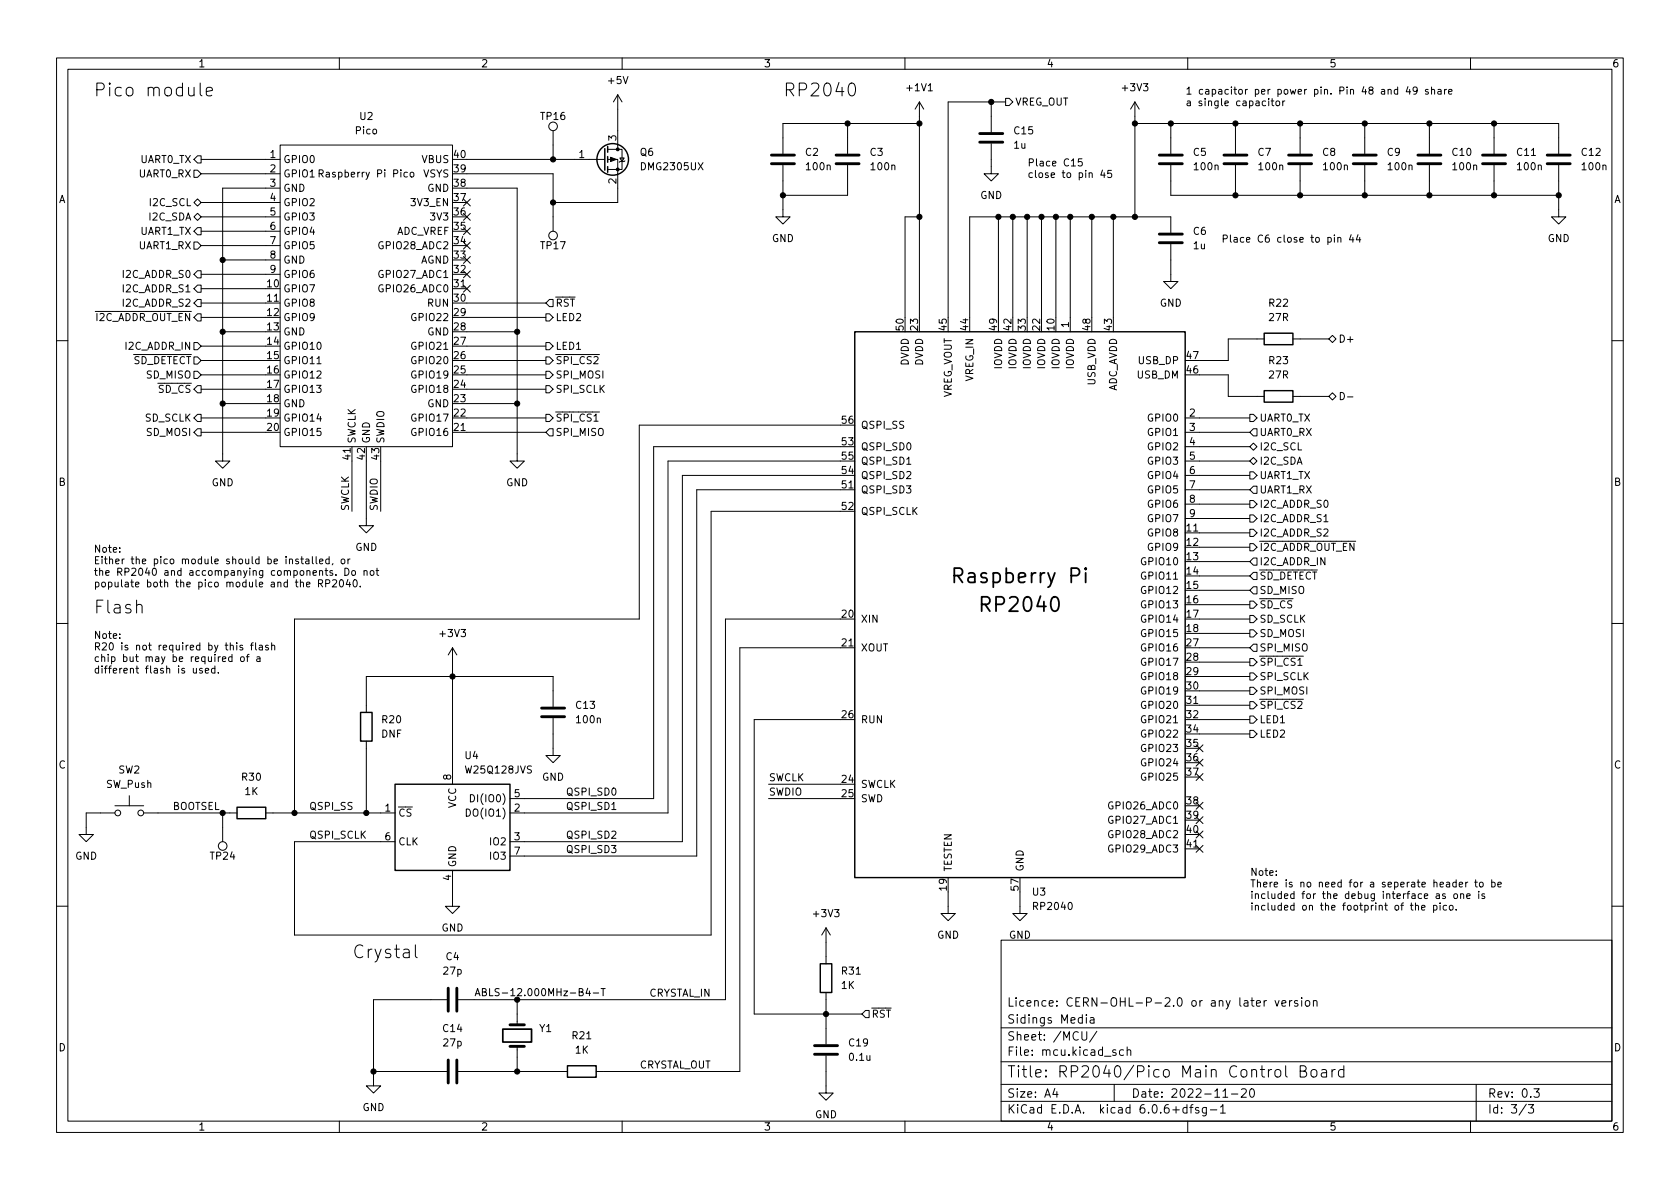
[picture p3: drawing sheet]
<svg xmlns="http://www.w3.org/2000/svg" width="297mm" height="210mm" viewBox="0 0 297 210" stroke-linecap="round" stroke-linejoin="round" font-family="sans-serif">
<g fill="none" stroke="#000" stroke-width=".18">
<path d="M10 10.2h277v190.1h-277zM12 12.2h273v186.1h-273zM35.4 14.7v1.9l.3 .4M36.5 16.2l1.1-.2-.2-.4-.6-.2-.3 .4 .1 1 .2 .2 .6-.2M60 10.2v2M109.2 16.8v9.6M109.2 16.8l-.7 1.2M109.2 16.8l.8 1.2M110 10.2v2M150.2 14.9a.54 .54 0 0 1 .5-.2 .54 .54 0 0 1 .5 .4 1.33 1.33 0 0 1-.5 1.9 .58 .58 0 0 1-.6-.5 1.94 1.94 0 0 1 .1-1.6zM160 10.2v2M162.6 18l-.8 1.3"/>
<path d="M162.6 18v38.1M162.6 18l.7 1.3M175.3 18v5.4M177.8 17.4h.6l.7 .6-.7 .7h-.6zM177.8 18h-10.2v38.1M200.7 18l-.8 1.3M200.7 18v20.3M200.7 18l.7 1.3M210 10.2v2M224.3 17.9v.8M224.7 17.9h.5M224.9 17.4v1.1l.3 .2"/>
<path d="M225.7 17.9h.3l.3 .2v.4l-.3 .2-.3-.1-.1-.1zM226.8 17.9v.8M227.2 17.9l-.4 .2M247.1 15.9l-.3-.1-.3 .2 .1 .6h.5M247.1 15.4v1.3M248.9 15.3l-.3 .9h.8M249.2 15.8v.9M250.6 15.9l-.3 .3h-.2l-.3-.3 .2-.5h.3l.2 .1a.84 .84 0 0 1-.3 1.2h-.2M252.5 15.9l-.3-.1-.2 .2 .1 .2 .4 .1v.3h-.5M253.1 15.9l.2-.1 .3 .1 .1 .8M253.1 15.4v1.3M254.3 15.9h.4l.1 .8"/>
<path d="M254.8 16.1l-.4 .1-.2 .2 .2 .3 .4-.1M255.4 15.8v.9M255.8 15.8l-.4 .2M256.1 16.2l.6-.1v-.2l-.4-.1-.2 .2 .1 .6h.5M260 10.2v2M34.3 38.3l.6-.6 .7 .6-.7 .7zM34.3 35.8l.6-.6 .7 .6-.7 .6zM34.3 28.2l.6-.6h.7v1.2h-.7zM34.3 30.1h.6l.7 .6-.7 .7h-.6zM35.6 28.2h13.9M35.6 30.7h13.9M35.6 35.8h13.9"/>
<path d="M35.6 38.3h13.9M49.5 25.6h30.5v53.4h-30.5zM49.5 33.3h-10.1v48.2h1.2l-1.2 1.3-1.3-1.3h1.3M56.4 30.7l.6-.1 .1-.1v-.3l-.7-.2v1.3M56.7 30.7l.4 .6M72 30.5h-.3l-.3 .2 .1 .5h.5M72.6 30.6l.2-.1 .3 .1 .1 .5-.1 .1-.3 .1-.2-.1zM81.9 35.2l1.3 1.2M81.9 37.7l1.3 1.3M82.5 33.3h8.9v48.2h1.3l-1.3 1.3-1.2-1.3h1.2M82.5 28.2h24.4M82.5 30.7h15.3v10.2"/>
<path d="M83.2 35.2l-1.3 1.2M83.2 37.7l-1.3 1.3M97.8 23.1v5.1M107.4 28.2h1.8v7.6h-11.4M107.4 26.4h2.6v3.6h-2.6M109.6 27.9h.8l-.4 .7zM110.5 28.4l-.1 .2h-.8l-.1 .1M138.4 29.2v9.1h1.3l-1.3 1.3-1.2-1.3h1.2M149.9 21.8v5.4M149.9 29.2v5.3h-11.5M162.6 38.3h-2.6v17.8M162.6 21.8h-24.2v5.4"/>
<path d="M175.3 25.4v5.3h1.2l-1.2 1.3-1.3-1.3h1.3M176.5 38.3v17.8M179.1 38.3v17.8M181.6 38.3v17.8M184.1 38.3v17.8M186.7 38.3v17.8M189.2 38.3v20.4M191.3 28.1h-.6l-.1 .6 .2-.1h.4l.2 .2-.1 .4-.2 .2-.5-.2M193 38.3v17.8M194.9 30.1l-.3 .9h.8M195.2 30.6v.8M196.5 30.1h-.6l-.1 .6 .2-.1 .4 .1 .2 .2-.1 .4-.2 .1-.5-.1"/>
<path d="M196.8 38.3v17.8M200.7 21.8h74.9v5.4M207 21.8v5.4M207 29.2v5.3h68.6M218.4 21.8v5.4M218.4 29.2v5.3M229.9 21.8v5.4M229.9 29.2v5.3M241.3 21.8v5.4M241.3 29.2v5.3M252.7 21.8v5.4M252.7 29.2v5.3"/>
<path d="M264.2 21.8v5.4M264.2 29.2v5.3M275.6 29.2v9.1h1.3l-1.3 1.3-1.3-1.3h1.3M34.3 42.8h.6l.7 .6-.7 .7h-.6zM34.9 55.5h.7v1.3h-.7l-.6-.7zM34.9 50.4h.7v1.3h-.7l-.6-.7zM34.9 47.9h.7v1.2h-.7l-.6-.6zM34.9 40.3h.7v1.2h-.7l-.6-.6zM34.9 53h.7v1.2h-.7l-.6-.6zM35.6 53.6h13.9M35.6 51h11.4M35.6 40.9h13.9"/>
<path d="M35.6 43.4h13.9M35.6 48.5h13.9M35.6 56.1h11.4M39.4 46h10.1M39.4 58.7h7.6M80 51h2.5M81.9 40.3l1.3 1.2M81.9 45.4l1.3 1.2M81.9 47.9l1.3 1.2M81.9 50.4l1.3 1.3M81.9 42.8l1.3 1.2M82.5 53.6h14"/>
<path d="M82.5 58.7h8.9M82.5 56.1h14M83.2 40.3l-1.3 1.2M83.2 45.4l-1.3 1.2M83.2 47.9l-1.3 1.2M83.2 50.4l-1.3 1.3M83.2 42.8l-1.3 1.2M96.5 55.5h.7l.6 .6-.6 .7h-.7zM97.2 53h.6v1.2h-.6l-.7-.6zM207 43.2v6.6h1.3l-1.3 1.2-1.3-1.2h1.3M207 41.1v-2.8h-35.6v17.8M223.5 59.9h-6.3v3.8h-5.1"/>
<path d="M228.6 59.9h6.3M234.9 59.9l.7-.6 .6 .6-.6 .7zM235.9 41.6v.1M235.9 42v.8M236.5 42.1l.2-.1h.3l.1 .8M236.5 42v.8M238.9 41.5l-.3 .9h.8M239.2 42v.8M240.1 41.5l-.3 .9h.8M240.4 42v.8M10 60.2h2M34.3 65.7h.6l.7 .6-.7 .6h-.6z"/>
<path d="M34.3 63.1h.6l.7 .6-.7 .7h-.6zM34.3 60.6h.6l.7 .6-.7 .6h-.6zM34.9 75.8h.7v1.3h-.7l-.6-.7zM34.9 68.2h.7v1.3h-.7l-.6-.7zM34.9 73.3h.7v1.2h-.7l-.6-.6zM35.6 76.4h11.4M35.6 73.9h11.4M35.6 66.3h11.4M35.6 63.7h11.4M35.6 61.2h11.4M35.6 68.8h11.4M39.4 71.4h7.6"/>
<path d="M56 64.3h.8M62.2 79v11.4M80 76.4h16.5M82.5 73.9h14M82.5 66.3h14M82.5 63.7h14M82.5 61.2h14M82.5 71.4h8.9M82.5 68.8h14M96.5 65.7h.7l.6 .6-.6 .6h-.7zM96.5 63.1h.7l.6 .6-.6 .7h-.7zM96.5 73.3h.7l.6 .6-.6 .6h-.7z"/>
<path d="M96.5 68.2h.7l.6 .6-.6 .7h-.7zM96.5 60.6h.7l.6 .6-.6 .6h-.7zM97.2 75.8h.6v1.3h-.6l-.7-.7zM148.6 79h-33v62.2h-25.4M148.6 75.2h-35.6v34.3h-60.9v34.3M209.5 76.4h11.5M209.5 73.9h11.5M209.5 79h11.5M212.1 66.3h5.1v3.8h6.3M221 73.3h.6l.6 .6-.6 .6h-.6zM221 79l.6-.6 .6 .6-.6 .6zM221.6 75.8h.6v1.3h-.6l-.6-.7z"/>
<path d="M228.6 70.1h6.3M234.9 70.1l.7-.6 .6 .6-.6 .6zM237 69.4a.64 .64 0 0 1 .7 .6 .64 .64 0 0 1-.7 .7zM238.2 70.2h1M285 60.2h2M21.2 97.5v.2M21.2 96.9v.1M52.8 98.9h-.4l-.1 .1v.2l.5 .1v.3h-.5M53.2 98.9h.5M53.4 98.4v1.1l.3 .2M54.1 98.9h.5v.8M54.6 99.2h-.4l-.2 .2 .2 .3 .4-.1"/>
<path d="M55.2 98.4v1.1l.2 .2M55.9 98.4v1.1l.2 .2M56.5 99.3l.6-.1-.1-.3h-.3l-.2 .1 .1 .6h.4M58.2 98.9h-.4l-.2 .2 .1 .5h.5M58.2 98.4v1.3M58.9 99.6l-.2 .3M60.4 98.9h.3l.3 .2v.4l-.3 .2-.3-.1-.1-.1zM61.5 98.9v.8M61.9 98.9l-.4 .2M64.8 81.5v11.5h1.2l-1.2 1.2-1.3-1.2h1.3M67.3 81.5v8.9M148.6 81.5h-30.5v62.3h-27.9"/>
<path d="M148.6 90.4h-22.9v74.9h-73.6v-16.5h17.7M148.6 84.1h-28v64.7h-30.4M151.1 86.6h-27.9v64.8h-33M209.5 94.2h11.5M209.5 81.5h11.5M209.5 86.6h11.5M209.5 84.1h11.5M209.5 89.1h11.5M209.5 91.7h11.5M212.1 99.3h8.9M212.1 96.8h8.9M221 93.6h.6l.6 .6-.6 .7h-.6z"/>
<path d="M221 91.1h.6l.6 .6-.6 .6h-.6zM221 83.4h.6l.6 .7-.6 .6h-.6zM221 88.5h.6l.6 .6-.6 .7h-.6zM221 96.1h.6l.6 .7-.6 .6h-.6zM221 81.5l.6-.6 .6 .6-.6 .7zM221.6 86h.6v1.2h-.6l-.6-.6zM221.6 98.7h.6v1.2h-.6l-.6-.6zM234.1 92.3h.7M10 110.2h2M21.2 112.8v.1M21.2 112.1v.1M34.2 118.2v.8h.3l.2-.1"/>
<path d="M34.7 118.2v.8M35.8 118.2h-.3l-.2 .2v.1l.5 .2v.3h-.5M36.3 118.6l.6-.1-.1-.3h-.3l-.2 .2 .1 .6h.4M38 118.2h-.4l-.2 .2 .1 .6h.5M38 117.8v1.2M38.6 118.9v.1M41 116.2l-.3-.1-.3 .3 .1 .5h.5M41 115.7v1.3M41.9 113.7v.1M41.9 114.1v.8M42.7 116.2l.3-.1 .2 .3v.3l-.2 .3-.3-.1-.2-.2zM42.9 114.2l-.3-.1-.2 .2 .1 .2 .4 .1v.3h-.5"/>
<path d="M43.6 116.1h.4M44 115.7l-.3 .2v1.1M44.3 114.1h.5M44.8 113.7l-.3 .2v1M45.2 113.7v1.1l.2 .1M45.4 116.2h.5l.1 .8M45.9 114.2h.4l.1 .7M46 116.4l-.4 .1-.2 .2 .2 .3 .4-.1M46.4 114.4l-.4 .1-.2 .1 .2 .3h.4M47.4 114.2l-.3-.1-.2 .2 .1 .2 .4 .1v.3h-.5M48 114.2l.2-.1 .3 .1 .1 .7M48 113.7v1.2"/>
<path d="M54.2 103.4l.6-.2-.1-.2-.3-.1-.2 .2 .1 .6h.4M56.3 103.2l.6-.1 .1-.2v-.3l-.7-.1v1.3M56.6 103.2l.4 .6M57.6 103.2l.6-.1 .1-.2v-.3l-.7-.1v1.3M58.8 101l-.3-.1-.2 .2 .1 .2 .4 .1v.3h-.5M58.8 102.6l.5-.1 .2 .4-.8 .9h.8M59.4 101.6v.1M60.1 102.6l.2-.1a.68 .68 0 0 1 .5 .7 .68 .68 0 0 1-.5 .6l-.2-.1-.1-.4zM61 100.5a.64 .64 0 0 1 .7 .6 .64 .64 0 0 1-.7 .6zM61.5 102.5l-.3 .9h.8M61.8 102.9v.9M62.3 101l.3-.1 .3 .2v.4l-.3 .2h-.3l-.1-.2z"/>
<path d="M62.5 102.6l.2-.1a.68 .68 0 0 1 .5 .7 .68 .68 0 0 1-.5 .6l-.2-.1-.1-.4zM63.7 103.7v.1M64.4 101l.1-.1 .3 .1 .1 .7M64.4 100.9v.8M65.6 101l.3-.1 .2 .2v.4l-.2 .2h-.3l-.1-.2zM66.5 100.9h.5M66.7 100.5v1.1l.3 .1M80 114.5v24.2M80 114.5l-.8 1.3M80 114.5l.8 1.3M148.6 109.5h-20.3v67.3h-47.3M151.1 114.5h-20.3v75h-25.4"/>
<path d="M212.1 114.5h8.9M212.1 109.5h8.9M212.1 112h8.9M212.1 101.8h8.9M212.1 104.4h8.9M212.1 106.9h8.9M212.1 117.1h8.9M212.1 119.6h8.9M221 111.4h.6l.6 .6-.6 .6h-.6zM221 116.5h.6l.6 .6-.6 .6h-.6zM221 119h.6l.6 .6-.6 .7h-.6zM221 106.3h.6l.6 .6-.6 .7h-.6z"/>
<path d="M221 108.8h.6l.6 .7-.6 .6h-.6zM221.6 113.9h.6v1.3h-.6l-.6-.7zM221.6 103.8h.6v1.2h-.6l-.6-.6zM221.6 101.2h.6v1.3h-.6l-.6-.7zM285 110.2h2M64.8 131.1v12.7M97.8 127v6.6h1.3l-1.3 1.3-1.3-1.3h1.3M97.8 125v-5.4h-33v6.4M135.9 138.7h12.7M148.6 127.2h-15.3v52.1h19.1M209.5 124.7h11.5M211.5 134.3l1.2 1.2"/>
<path d="M211.5 136.8l1.2 1.2M211.5 131.7l1.2 1.2M212.1 129.8h8.9M212.1 127.2h8.9M212.1 122.2h8.9M212.7 134.3l-1.2 1.2M212.7 136.8l-1.2 1.2M212.7 131.7l-1.2 1.2M221 124.1h.6l.6 .6-.6 .6h-.6zM221 121.5h.6l.6 .7-.6 .6h-.6zM221 126.6h.6l.6 .6-.6 .7h-.6zM221 129.2h.6l.6 .6-.6 .6h-.6z"/>
<path d="M20.3 143.8h-5.1v3.8h1.3l-1.3 1.2-1.2-1.2h1.2M20.3 142.5h5.1M22.9 140.7v1.8M25.4 143.8h16.5M39.4 143.8v5M47 143.8h22.8M80 153.9v6.4h1.3l-1.3 1.2-1.3-1.2h1.3M82.4 143.1a.64 .64 0 0 1 .8 .6 .64 .64 0 0 1-.8 .6zM83.2 140.5a.64 .64 0 0 1 .7 .7 .64 .64 0 0 1-.7 .6zM135.9 141.2h12.7M167.6 157.7v3.8h1.3l-1.3 1.3-1.2-1.3h1.2M180.3 157.7v3.8h1.3l-1.3 1.3-1.2-1.3h1.2"/>
<path d="M209.5 150.1h2.6M211.5 149.5l1.2 1.2M211.5 144.4l1.2 1.2M211.5 141.9l1.2 1.2M211.5 147l1.2 1.2M212.7 149.5l-1.2 1.2M212.7 144.4l-1.2 1.2M212.7 141.9l-1.2 1.2M212.7 147l-1.2 1.2M225.7 154.7v.1M225.7 154v.1M249.5 159.7v1.1l.3 .1"/>
<path d="M250.3 159.7v1.2M254 158.1h.4l.1 .8M254.5 158.3l-.4 .1-.2 .2 .2 .3 .4-.1M254.6 159.7v.1M255.5 158.1l-.3-.1-.2 .2 .1 .2 .4 .1v.3h-.5M257.1 158.2l.2-.2 .3 .2 .1 .5-.1 .1-.3 .1-.2-.1zM257.5 156.1l-.4-.1-.2 .2 .1 .6h.5M257.5 155.6v1.2M258 156.4l.6-.1v-.2l-.4-.1-.2 .2 .1 .6h.5M258.2 158.2l.2-.2 .3 .1 .1 .8M258.2 158v.9M259.2 156v.8"/>
<path d="M259.3 158.5l.6-.2v-.2l-.4-.1-.2 .2 .1 .6h.5M259.5 156l-.3 .2M260.7 156h.5M260.9 155.6v1.1l.3 .1M261.5 157.6v.1M261.5 158v.9M261.6 156.1l.2-.1 .4 .1v.5l-.1 .2h-.3l-.2-.1zM262.5 158.1l-.3-.1-.2 .2 .1 .2 .4 .1v.3h-.5M263.8 156.1l.3-.1 .3 .2-.2 .6h-.4M263.8 155.6v1.2M264.8 156.4l.6-.1v-.2l-.4-.1-.2 .2 .1 .6h.5M10 160.2h2"/>
<path d="M73.4 167.1v1.9l.4 .4M79 176.8h-13v15.2h1.3l-1.3 1.3-1.2-1.3h1.2M84 176.1l.4-1.3 .5 1.3M84.1 175.7h.6M85.3 175.4h.5l.2-.2-.1-.3-.6-.1v1.3h.5l.2-.1v-.3l-.3-.3M91.4 176.8v4.4M104.9 175.6h1M106.3 174.8h.7M106.6 174.8v1.3M146 164.1v6.3M146 175.5v9.2M146 164.1l-.7 1.2"/>
<path d="M146 164.1l.8 1.2M153 178.7h.7v1.3h-.7l-.6-.7zM177 166.3h108v32h-108zM192.1 179.4v.2M192.1 179.9v1M222.1 177.4l.8-.1-.1-.3-.4-.1-.3 .2 .1 .8h.6M223.5 176.9v1M223.9 176.9l-.3 .1-.1 .2M225.4 176.9l.4 1 .3-1M226.6 177.4l.8-.1-.1-.3-.4-.1-.3 .2 .1 .8h.6M228 176.9v1M228.4 176.9l-.3 .1-.1 .2"/>
<path d="M229.4 177l-.3-.1-.2 .2v.3l.5 .1v.4h-.5M230.1 176.4v.2M230.1 176.9v1M230.9 177l.4-.1 .3 .3v.4l-.3 .3h-.4l-.1-.3v-.4zM232.2 177.1l.2-.2 .4 .1 .1 .9M232.2 176.9v1M249.4 160.1h.4M250.3 160.2l.1-.1 .4 .1v.7M251.4 160.5l.6-.1-.1-.2-.4-.1-.1 .2v.6h.5M253.5 160.2l.3-.1 .3 .2-.1 .6h-.5M253.5 160.1v1.3M254.6 160.1v.8"/>
<path d="M255.8 160.2l-.4-.1-.2 .2 .1 .6h.5M256.3 160.2l.2-.1 .4 .1v.5l-.1 .2h-.3l-.2-.1zM257.5 160.8v.1M285 160.2h2M60 198.3v2M66 189.5h13M81 189.5h19.3M91.4 185v4.5M110 198.3v2M146 186.7v6.6h1.3l-1.3 1.3-1.2-1.3h1.2M160 198.3v2M177 194.8h108"/>
<path d="M177 191.8h108M177 187.8h108M177 181.8h108M186.5 192.5l-.4 1h1M186.9 193v1M191.3 182.4v1.2l.3 .3h.4l.1-.3v-1.2M192.8 180h.6v.9M193.4 180.3l-.5 .1a.29 .29 0 0 0-.2 .2 .29 .29 0 0 0 .2 .3h.5M193.9 182.4l-1.3 1.9M197 191.8v3M197.3 185.7l-.4-.1-.2 .2 .1 .3 .5 .1v.4h-.6M198.6 185.7l-.4-.1-.3 .3v.4l.2 .3h.5"/>
<path d="M199.3 185.8l.2-.2 .4 .1v.9M199.3 185.1v1.5M209.9 195.9l-.5-.1-.3 .3v.4l.2 .3h.6M209.9 195.3v1.5M210 198.3v2M210.4 195.8h.5M210.9 195.3l-.3 .2v1.3M211.9 195.9l-.3-.1-.2 .2v.3l.5 .1v.4h-.5M213.3 195.8v1.2l-.3 .3h-.4M213.3 195.9l-.4-.1-.3 .3v.4l.1 .3h.6M214 196.3h1.1M215.8 195.8l.4-.5v1.5"/>
<path d="M215.8 196.8h.8M216.2 194h.9M217.7 193.5h1.2M219.5 192.7l.6-.2 .2 .2 .1 .3-1 1h1M221.1 192.7l.2-.2a.81 .81 0 0 1 .6 .7 .81 .81 0 0 1-.3 .8h-.2a.81 .81 0 0 1-.3-1.3zM227.3 188.5v1.7l.3 .3M229.9 189.4h.7a.49 .49 0 0 0 .3-.5 .49 .49 0 0 0-.3-.4h-.7v2h.7a.53 .53 0 0 0 .4-.6 .53 .53 0 0 0-.4-.5M232 189.2a.54 .54 0 0 1 .8 .3v.6a.54 .54 0 0 1-.5 .4 .54 .54 0 0 1-.5-.4v-.6zM233.7 189.2l.2-.1 .6 .1 .1 1.3M234.6 189.6l-.7 .1a.39 .39 0 0 0-.3 .4 .39 .39 0 0 0 .3 .4l.7-.1M235.5 189.1v1.4M236.1 189.1a.51 .51 0 0 0-.6 .4"/>
<path d="M237.6 189.2l-.6-.1-.4 .4v.6l.2 .3 .2 .1 .6-.1M237.6 188.5v2M260 198.3v2M261 191.8v6.5M269.9 195.3l-1.3 1.9M270.2 195.3h1l-.6 .6 .5 .1v.7l-.2 .1h-.5l-.2-.1M271.2 192.5h1l-.5 .6 .4 .1v.7l-.2 .1h-.5l-.2-.1"/>
<circle cx="97.8" cy="22.3" r=".76"/>
<circle cx="97.8" cy="41.7" r=".76"/>
<circle cx="20.8" cy="143.8" r=".51"/>
<circle cx="24.9" cy="143.8" r=".51"/>
<circle cx="39.4" cy="149.6" r=".76"/>
</g>
<g fill="none" stroke="#000" stroke-width=".25">
<path d="M106.9 26.3v3.8M107.4 25.9v1M107.4 27.7v1M107.4 29.5v1M151.1 58.7h58.4v96.5h-58.4zM223.5 58.9h5.1v2.1h-5.1zM223.5 69.1h5.1v2h-5.1zM63.8 126h2v5.1h-2zM69.8 138.7h20.4v15.2h-20.4zM41.9 142.7h5.1v2.1h-5.1zM145 170.4h2.1v5.1h-2.1zM100.3 188.5h5.1v2h-5.1z"/>
<circle cx="108.3" cy="28.2" r="2.79"/>
</g>
<g fill="#000" stroke="#000" stroke-width=".18">
<path d="M107.9 27.8l1.1 .4-1.1 .4z"/>
<circle cx="175.3" cy="18" r=".46"/>
<circle cx="97.8" cy="35.8" r=".46"/>
<circle cx="97.8" cy="28.2" r=".46"/>
<circle cx="109.2" cy="30" r=".25"/>
<circle cx="109.2" cy="26.4" r=".25"/>
<circle cx="138.4" cy="34.5" r=".46"/>
<circle cx="149.9" cy="21.8" r=".46"/>
<circle cx="162.6" cy="38.3" r=".46"/>
<circle cx="162.6" cy="21.8" r=".46"/>
<circle cx="176.5" cy="38.3" r=".46"/>
<circle cx="179.1" cy="38.3" r=".46"/>
<circle cx="181.6" cy="38.3" r=".46"/>
<circle cx="184.1" cy="38.3" r=".46"/>
<circle cx="186.7" cy="38.3" r=".46"/>
<circle cx="189.2" cy="38.3" r=".46"/>
<circle cx="193" cy="38.3" r=".46"/>
<circle cx="196.8" cy="38.3" r=".46"/>
<circle cx="200.7" cy="38.3" r=".46"/>
<circle cx="200.7" cy="21.8" r=".46"/>
<circle cx="207" cy="21.8" r=".46"/>
<circle cx="218.4" cy="21.8" r=".46"/>
<circle cx="218.4" cy="34.5" r=".46"/>
<circle cx="229.9" cy="21.8" r=".46"/>
<circle cx="229.9" cy="34.5" r=".46"/>
<circle cx="241.3" cy="21.8" r=".46"/>
<circle cx="241.3" cy="34.5" r=".46"/>
<circle cx="252.7" cy="21.8" r=".46"/>
<circle cx="252.7" cy="34.5" r=".46"/>
<circle cx="264.2" cy="21.8" r=".46"/>
<circle cx="264.2" cy="34.5" r=".46"/>
<circle cx="275.6" cy="34.5" r=".46"/>
<circle cx="39.4" cy="58.7" r=".46"/>
<circle cx="39.4" cy="46" r=".46"/>
<circle cx="91.4" cy="58.7" r=".46"/>
<circle cx="39.4" cy="71.4" r=".46"/>
<circle cx="91.4" cy="71.4" r=".46"/>
<circle cx="80" cy="119.6" r=".46"/>
<circle cx="39.4" cy="143.8" r=".46"/>
<circle cx="52.1" cy="143.8" r=".46"/>
<circle cx="64.8" cy="143.8" r=".46"/>
<circle cx="91.4" cy="176.8" r=".46"/>
<circle cx="146" cy="179.3" r=".46"/>
<circle cx="66" cy="189.5" r=".46"/>
<circle cx="91.4" cy="189.5" r=".46"/>
</g>
<g fill="none" stroke="#000" stroke-width=".51">
<path d="M136.4 29h4.1M136.4 27.4h4.1M147.8 29h4.1M147.8 27.4h4.1M173.2 25.1h4.1M173.2 23.6h4.1M205 29h4M205 27.4h4M216.4 29h4.1M216.4 27.4h4.1M227.8 29h4.1M227.8 27.4h4.1"/>
<path d="M239.3 29h4M239.3 27.4h4M250.7 29h4.1M250.7 27.4h4.1M262.1 29h4.1M262.1 27.4h4.1M273.6 29h4M273.6 27.4h4M205 42.9h4M205 41.4h4M95.8 126.7h4M95.8 125.2h4"/>
<path d="M79.2 174.7v4.1M80.8 174.7v4.1M79.2 187.4v4.1M80.8 187.4v4.1M90.2 185h2.5M90.2 181.2h2.5M144 186.4h4.1M144 184.9h4.1"/>
</g>
<path d="M192 100.5l-.2 .1 .2 .1 .1-.1-.1-.1v.2M192 101.3v1.7" fill="none" stroke="#000" stroke-width=".32"/>
<path d="M88.9 182h5.1v2.3h-5.1z" fill="none" stroke="#000" stroke-width=".3"/>
<g font-size="3.5">
<text x="169.4" y="103.1">Raspberry Pi</text>
<text x="173.9" y="108.2">RP2040</text>
</g>
<g font-size="3.2">
<text x="16.5" y="17.1">Pico module</text>
<text x="138.4" y="17.1">RP2040</text>
<text x="16.5" y="108.5">Flash</text>
<text x="62.2" y="169.5">Crystal</text>
</g>
<text font-size="2.8" x="178" y="190.6">Title: RP2040/Pico Main Control Board</text>
<g font-size="2.1">
<text x="178" y="178">Licence: CERN-OHL-P-2.0 or any later version</text>
<text x="178" y="184">Sheet: /MCU/</text>
<text x="178" y="181">Sidings Media</text>
<text x="178" y="186.7">File: mcu.kicad_sch</text>
<text x="178" y="196.9">KiCad E.D.A. kicad 6.0.6+dfsg-1</text>
<text x="178" y="194.1">Size: A4</text>
<text x="200" y="194.1">Date: 2022-11-20</text>
<text x="263" y="194.1">Rev: 0.3</text>
<text x="263" y="196.9">Id: 3/3</text>
</g>
<g font-size="1.8">
<text x="35" y="11.9">1</text>
<text x="85" y="11.9">2</text>
<text x="135" y="11.9">3</text>
<text x="185" y="11.9">4</text>
<text x="235" y="11.9">5</text>
<text x="285" y="11.9">6</text>
<text x="107.6" y="14.9">+5V</text>
<text x="160.5" y="16.1">+1V1</text>
<text x="198.6" y="16.1">+3V3</text>
<text x="209.5" y="16.7">1 capacitor per power pin. Pin 48 and 49 share</text>
<text x="62.9" y="23.7">Pico</text>
<text x="63.6" y="21.2">U2</text>
<text x="95.7" y="21.2">TP16</text>
<text x="179.4" y="23.7">C15</text>
<text x="179.5" y="18.7">VREG_OUT</text>
<text x="209.5" y="18.8">a single capacitor</text>
<text x="24.8" y="28.8">UART0_TX</text>
<text x="47.8" y="27.9">1</text>
<text x="50" y="28.8">GPIO0</text>
<text x="74.6" y="28.8">VBUS</text>
<text x="80.3" y="27.9">40</text>
<text x="102.4" y="27.9">1</text>
<text x="109" y="24.9" transform="rotate(-90 109 24.9)">3</text>
<text x="113.2" y="27.6">Q6</text>
<text x="142.4" y="27.6">C2</text>
<text x="153.9" y="27.6">C3</text>
<text x="179.3" y="26.3">1u</text>
<text x="181.6" y="29.4">Place C15</text>
<text x="211" y="27.6">C5</text>
<text x="222.4" y="27.6">C7</text>
<text x="233.9" y="27.6">C8</text>
<text x="245.3" y="27.6">C9</text>
<text x="256.8" y="27.6">C10</text>
<text x="268.3" y="27.6">C11</text>
<text x="279.7" y="27.6">C12</text>
<text x="10.3" y="35.9">A</text>
<text x="24.6" y="31.4">UART0_RX</text>
<text x="47.8" y="30.5">2</text>
<text x="47.8" y="33">3</text>
<text x="47.8" y="35.6">4</text>
<text x="50" y="31.4">GPIO1</text>
<text x="50" y="33.9">GND</text>
<text x="57.2" y="31.4">Raspberry Pi Pico</text>
<text x="74.8" y="31.4">VSYS</text>
<text x="75.6" y="33.9">GND</text>
<text x="80.3" y="35.6">37</text>
<text x="80.3" y="33">38</text>
<text x="80.3" y="30.5">39</text>
<text x="109" y="32.5" transform="rotate(-90 109 32.5)">2</text>
<text x="113.5" y="30.1">DMG2305UX</text>
<text x="142.7" y="30.1">100n</text>
<text x="154.1" y="30.1">100n</text>
<text x="173.3" y="35.2">GND</text>
<text x="181.6" y="31.5">close to pin 45</text>
<text x="211.3" y="30.1">100n</text>
<text x="222.7" y="30.1">100n</text>
<text x="234.1" y="30.1">100n</text>
<text x="245.6" y="30.1">100n</text>
<text x="257" y="30.1">100n</text>
<text x="268.4" y="30.1">100n</text>
<text x="279.9" y="30.1">100n</text>
<text x="285.3" y="35.9">A</text>
<text x="24.8" y="41.5">UART1_TX</text>
<text x="26.4" y="39">I2C_SDA</text>
<text x="26.6" y="36.4">I2C_SCL</text>
<text x="47.8" y="38.1">5</text>
<text x="47.8" y="40.6">6</text>
<text x="50" y="36.4">GPIO2</text>
<text x="50" y="39">GPIO3</text>
<text x="50" y="41.5">GPIO4</text>
<text x="70" y="41.5">ADC_VREF</text>
<text x="72.9" y="36.4">3V3_EN</text>
<text x="76.4" y="39">3V3</text>
<text x="80.3" y="40.6">35</text>
<text x="80.3" y="38.1">36</text>
<text x="211" y="41.5">C6</text>
<text x="24.6" y="44.1">UART1_RX</text>
<text x="47.8" y="43.2">7</text>
<text x="47.8" y="45.7">8</text>
<text x="50" y="44.1">GPIO5</text>
<text x="50" y="46.6">GND</text>
<text x="67.3" y="44.1">GPIO28_ADC2</text>
<text x="74.3" y="46.6">AGND</text>
<text x="80.3" y="45.7">33</text>
<text x="80.3" y="43.2">34</text>
<text x="95.7" y="44.1">TP17</text>
<text x="136.5" y="42.8">GND</text>
<text x="211" y="44.1">1u</text>
<text x="215.9" y="42.9">Place C6 close to pin 44</text>
<text x="273.6" y="42.8">GND</text>
<text x="21.9" y="51.7">I2C_ADDR_S1</text>
<text x="21.9" y="49.1">I2C_ADDR_S0</text>
<text x="47.3" y="50.8">10</text>
<text x="47.3" y="53.3">11</text>
<text x="47.8" y="48.3">9</text>
<text x="50" y="51.7">GPIO7</text>
<text x="50" y="49.1">GPIO6</text>
<text x="67.3" y="51.7">GPIO26_ADC0</text>
<text x="67.3" y="49.1">GPIO27_ADC1</text>
<text x="80.3" y="53.3">30</text>
<text x="80.3" y="50.8">31</text>
<text x="80.3" y="48.3">32</text>
<text x="15.5" y="56.8">~{I2C_ADDR_OUT_EN}</text>
<text x="21.9" y="54.2">I2C_ADDR_S2</text>
<text x="47.3" y="55.9">12</text>
<text x="47.3" y="58.4">13</text>
<text x="50" y="54.2">GPIO8</text>
<text x="50" y="56.8">GPIO9</text>
<text x="50" y="59.3">GND</text>
<text x="73.1" y="56.8">GPIO22</text>
<text x="75.6" y="59.3">GND</text>
<text x="75.7" y="54.2">RUN</text>
<text x="80.3" y="58.4">28</text>
<text x="80.3" y="55.9">29</text>
<text x="98.2" y="54.2">~{RST}</text>
<text x="98.2" y="56.8">LED2</text>
<text x="159.8" y="58.4" transform="rotate(-90 159.8 58.4)">50</text>
<text x="162.3" y="58.4" transform="rotate(-90 162.3 58.4)">23</text>
<text x="167.4" y="58.4" transform="rotate(-90 167.4 58.4)">45</text>
<text x="171.2" y="58.4" transform="rotate(-90 171.2 58.4)">44</text>
<text x="176.3" y="58.4" transform="rotate(-90 176.3 58.4)">49</text>
<text x="178.8" y="58.4" transform="rotate(-90 178.8 58.4)">42</text>
<text x="181.4" y="58.4" transform="rotate(-90 181.4 58.4)">33</text>
<text x="183.9" y="58.4" transform="rotate(-90 183.9 58.4)">22</text>
<text x="186.4" y="58.4" transform="rotate(-90 186.4 58.4)">10</text>
<text x="189" y="57.9" transform="rotate(-90 189 57.9)">1</text>
<text x="192.8" y="58.4" transform="rotate(-90 192.8 58.4)">48</text>
<text x="196.6" y="58.4" transform="rotate(-90 196.6 58.4)">43</text>
<text x="205" y="54.2">GND</text>
<text x="224.4" y="54.2">R22</text>
<text x="224.4" y="56.8">27R</text>
<text x="22" y="64.4">~{SD_DETECT}</text>
<text x="22.3" y="61.8">I2C_ADDR_IN</text>
<text x="47.3" y="61">14</text>
<text x="47.3" y="63.5">15</text>
<text x="50" y="61.8">GPIO10</text>
<text x="50" y="64.4">GPIO11</text>
<text x="73.1" y="64.4">GPIO20</text>
<text x="73.1" y="61.8">GPIO21</text>
<text x="80.3" y="63.5">26</text>
<text x="80.3" y="61">27</text>
<text x="98.2" y="64.4">~{SPI_CS2}</text>
<text x="98.2" y="61.8">LED1</text>
<text x="160.7" y="64.7" transform="rotate(-90 160.7 64.7)">DVDD</text>
<text x="163.2" y="64.7" transform="rotate(-90 163.2 64.7)">DVDD</text>
<text x="177.2" y="65.3" transform="rotate(-90 177.2 65.3)">IOVDD</text>
<text x="179.7" y="65.3" transform="rotate(-90 179.7 65.3)">IOVDD</text>
<text x="182.2" y="65.3" transform="rotate(-90 182.2 65.3)">IOVDD</text>
<text x="184.8" y="65.3" transform="rotate(-90 184.8 65.3)">IOVDD</text>
<text x="187.3" y="65.3" transform="rotate(-90 187.3 65.3)">IOVDD</text>
<text x="189.9" y="65.3" transform="rotate(-90 189.9 65.3)">IOVDD</text>
<text x="201.4" y="64.4">USB_DP</text>
<text x="209.8" y="63.5">47</text>
<text x="224.4" y="64.4">R23</text>
<text x="236.6" y="60.6">D+</text>
<text x="25.9" y="66.9">SD_MISO</text>
<text x="26.6" y="69.5">~{SD_CS}</text>
<text x="47.3" y="66">16</text>
<text x="47.3" y="68.6">17</text>
<text x="47.3" y="71.1">18</text>
<text x="50" y="66.9">GPIO12</text>
<text x="50" y="69.5">GPIO13</text>
<text x="73.1" y="69.5">GPIO18</text>
<text x="73.1" y="66.9">GPIO19</text>
<text x="80.3" y="71.1">23</text>
<text x="80.3" y="68.6">24</text>
<text x="80.3" y="66">25</text>
<text x="98.2" y="66.9">SPI_MOSI</text>
<text x="98.2" y="69.5">SPI_SCLK</text>
<text x="168.3" y="70.6" transform="rotate(-90 168.3 70.6)">VREG_VOUT</text>
<text x="172.1" y="67.4" transform="rotate(-90 172.1 67.4)">VREG_IN</text>
<text x="193.7" y="68.1" transform="rotate(-90 193.7 68.1)">USB_VDD</text>
<text x="197.5" y="69.5" transform="rotate(-90 197.5 69.5)">ADC_AVDD</text>
<text x="201.1" y="66.9">USB_DM</text>
<text x="209.8" y="66">46</text>
<text x="224.4" y="66.9">27R</text>
<text x="25.7" y="74.5">SD_SCLK</text>
<text x="25.9" y="77.1">SD_MOSI</text>
<text x="47.3" y="73.7">19</text>
<text x="47.3" y="76.2">20</text>
<text x="50" y="72">GND</text>
<text x="50" y="74.5">GPIO14</text>
<text x="50" y="77.1">GPIO15</text>
<text x="73.1" y="77.1">GPIO16</text>
<text x="73.1" y="74.5">GPIO17</text>
<text x="75.6" y="72">GND</text>
<text x="80.3" y="76.2">21</text>
<text x="80.3" y="73.7">22</text>
<text x="98.2" y="77.1">SPI_MISO</text>
<text x="98.2" y="74.5">~{SPI_CS1}</text>
<text x="148.9" y="74.9">56</text>
<text x="152.1" y="75.8">QSPI_SS</text>
<text x="203.1" y="74.5">GPIO0</text>
<text x="203.1" y="77.1">GPIO1</text>
<text x="210.3" y="73.7">2</text>
<text x="210.3" y="76.2">3</text>
<text x="222.6" y="74.5">UART0_TX</text>
<text x="222.6" y="77.1">UART0_RX</text>
<text x="62" y="81.2" transform="rotate(-90 62 81.2)">41</text>
<text x="62.9" y="78.5" transform="rotate(-90 62.9 78.5)">SWCLK</text>
<text x="64.5" y="81.2" transform="rotate(-90 64.5 81.2)">42</text>
<text x="65.4" y="78.5" transform="rotate(-90 65.4 78.5)">GND</text>
<text x="67.1" y="81.2" transform="rotate(-90 67.1 81.2)">43</text>
<text x="67.9" y="78.5" transform="rotate(-90 67.9 78.5)">SWDIO</text>
<text x="148.9" y="78.7">53</text>
<text x="148.9" y="83.8">54</text>
<text x="148.9" y="81.3">55</text>
<text x="152.1" y="79.6">QSPI_SD0</text>
<text x="152.1" y="82.2">QSPI_SD1</text>
<text x="203.1" y="79.6">GPIO2</text>
<text x="203.1" y="82.2">GPIO3</text>
<text x="210.3" y="78.7">4</text>
<text x="210.3" y="81.3">5</text>
<text x="210.3" y="83.8">6</text>
<text x="222.6" y="79.6">I2C_SCL</text>
<text x="222.6" y="82.2">I2C_SDA</text>
<text x="10.3" y="85.9">B</text>
<text x="37.4" y="86">GND</text>
<text x="89.5" y="86">GND</text>
<text x="148.9" y="86.4">51</text>
<text x="152.1" y="87.2">QSPI_SD3</text>
<text x="152.1" y="84.7">QSPI_SD2</text>
<text x="203.1" y="84.7">GPIO4</text>
<text x="203.1" y="87.2">GPIO5</text>
<text x="203.1" y="89.8">GPIO6</text>
<text x="210.3" y="86.4">7</text>
<text x="210.3" y="88.9">8</text>
<text x="222.6" y="84.7">UART1_TX</text>
<text x="222.6" y="89.8">I2C_ADDR_S0</text>
<text x="222.6" y="87.2">UART1_RX</text>
<text x="285.3" y="85.9">B</text>
<text x="61.7" y="90.4" transform="rotate(-90 61.7 90.4)">SWCLK</text>
<text x="66.8" y="90.4" transform="rotate(-90 66.8 90.4)">SWDIO</text>
<text x="148.9" y="90.2">52</text>
<text x="152.1" y="91.1">QSPI_SCLK</text>
<text x="203.1" y="94.9">GPIO8</text>
<text x="203.1" y="92.3">GPIO7</text>
<text x="209.8" y="94">11</text>
<text x="210.3" y="91.4">9</text>
<text x="222.6" y="94.9">I2C_ADDR_S2</text>
<text x="222.6" y="92.3">I2C_ADDR_S1</text>
<text x="16.5" y="97.7">Note:</text>
<text x="16.5" y="99.8">Either the pico module should be installed, or</text>
<text x="16.5" y="101.8">the RP2040 and accompanying components. Do not</text>
<text x="62.8" y="97.4">GND</text>
<text x="202.1" y="99.9">GPIO10</text>
<text x="203.1" y="97.4">GPIO9</text>
<text x="209.8" y="96.5">12</text>
<text x="209.8" y="99.1">13</text>
<text x="209.8" y="101.6">14</text>
<text x="222.6" y="99.9">I2C_ADDR_IN</text>
<text x="222.6" y="97.4">~{I2C_ADDR_OUT_EN}</text>
<text x="16.5" y="103.8">populate both the pico module and the RP2040.</text>
<text x="202.1" y="102.5">GPIO11</text>
<text x="202.1" y="105">GPIO12</text>
<text x="202.1" y="107.6">GPIO13</text>
<text x="209.8" y="104.1">15</text>
<text x="209.8" y="106.7">16</text>
<text x="222.6" y="105">SD_MISO</text>
<text x="222.6" y="102.5">~{SD_DETECT}</text>
<text x="222.6" y="107.6">~{SD_CS}</text>
<text x="16.5" y="113">Note:</text>
<text x="77.9" y="112.6">+3V3</text>
<text x="148.9" y="109.2">20</text>
<text x="152.1" y="110.1">XIN</text>
<text x="202.1" y="110.1">GPIO14</text>
<text x="202.1" y="112.6">GPIO15</text>
<text x="209.8" y="109.2">17</text>
<text x="209.8" y="111.8">18</text>
<text x="222.6" y="112.6">SD_MOSI</text>
<text x="222.6" y="110.1">SD_SCLK</text>
<text x="16.5" y="115">R20 is not required by this flash</text>
<text x="16.5" y="117">chip but may be required of a</text>
<text x="16.5" y="119.1">different flash is used.</text>
<text x="148.9" y="114.3">21</text>
<text x="152.1" y="115.2">XOUT</text>
<text x="202.1" y="115.2">GPIO16</text>
<text x="202.1" y="117.7">GPIO17</text>
<text x="209.8" y="114.3">27</text>
<text x="209.8" y="116.8">28</text>
<text x="209.8" y="119.4">29</text>
<text x="222.6" y="115.2">SPI_MISO</text>
<text x="222.6" y="117.7">~{SPI_CS1}</text>
<text x="101.9" y="125.3">C13</text>
<text x="202.1" y="120.3">GPIO18</text>
<text x="202.1" y="122.8">GPIO19</text>
<text x="202.1" y="125.3">GPIO20</text>
<text x="209.8" y="121.9">30</text>
<text x="209.8" y="124.5">31</text>
<text x="222.6" y="125.3">~{SPI_CS2}</text>
<text x="222.6" y="122.8">SPI_MOSI</text>
<text x="222.6" y="120.3">SPI_SCLK</text>
<text x="67.4" y="130.4">DNF</text>
<text x="67.6" y="127.9">R20</text>
<text x="102.1" y="127.9">100n</text>
<text x="148.9" y="127">26</text>
<text x="152.1" y="127.9">RUN</text>
<text x="202.1" y="127.9">GPIO21</text>
<text x="202.1" y="130.4">GPIO22</text>
<text x="209.8" y="127">32</text>
<text x="209.8" y="129.5">34</text>
<text x="222.6" y="127.9">LED1</text>
<text x="222.6" y="130.4">LED2</text>
<text x="10.3" y="135.9">C</text>
<text x="20.9" y="136.8">SW2</text>
<text x="79.8" y="137.9" transform="rotate(-90 79.8 137.9)">8</text>
<text x="82.2" y="134.2">U4</text>
<text x="82.5" y="136.8">W25Q128JVS</text>
<text x="202.1" y="133">GPIO23</text>
<text x="202.1" y="135.5">GPIO24</text>
<text x="209.8" y="132.1">35</text>
<text x="209.8" y="134.6">36</text>
<text x="209.8" y="137.2">37</text>
<text x="285.3" y="135.9">C</text>
<text x="18.8" y="139.3">SW_Push</text>
<text x="30.5" y="143.2">BOOTSEL</text>
<text x="42.8" y="138">R30</text>
<text x="43.3" y="140.6">1K</text>
<text x="54.6" y="143.2">QSPI_SS</text>
<text x="68.1" y="143.5">1</text>
<text x="80.6" y="142.9" transform="rotate(-90 80.6 142.9)">VCC</text>
<text x="83.9" y="141.9">DI(IO0)</text>
<text x="90.9" y="143.5">2</text>
<text x="90.9" y="141">5</text>
<text x="95.8" y="138">GND</text>
<text x="100.6" y="140.7">QSPI_SD0</text>
<text x="100.6" y="143.2">QSPI_SD1</text>
<text x="135.9" y="138.1">SWCLK</text>
<text x="135.9" y="140.7">SWDIO</text>
<text x="148.9" y="138.4">24</text>
<text x="148.9" y="141">25</text>
<text x="152.1" y="139.3">SWCLK</text>
<text x="152.1" y="141.9">SWD</text>
<text x="196.3" y="143.1">GPIO26_ADC0</text>
<text x="202.1" y="138">GPIO25</text>
<text x="209.8" y="142.2">38</text>
<text x="54.6" y="148.3">QSPI_SCLK</text>
<text x="68.1" y="148.6">6</text>
<text x="70.4" y="144.4">~{CS}</text>
<text x="70.4" y="149.5">CLK</text>
<text x="83" y="144.4">DO(IO1)</text>
<text x="86.8" y="149.5">IO2</text>
<text x="90.9" y="148.6">3</text>
<text x="100.6" y="148.3">QSPI_SD2</text>
<text x="196.3" y="145.7">GPIO27_ADC1</text>
<text x="196.3" y="148.2">GPIO28_ADC2</text>
<text x="209.8" y="144.8">39</text>
<text x="209.8" y="147.3">40</text>
<text x="209.8" y="149.9">41</text>
<text x="13.3" y="152">GND</text>
<text x="37.3" y="152">TP24</text>
<text x="79.8" y="155.7" transform="rotate(-90 79.8 155.7)">4</text>
<text x="80.6" y="153.4" transform="rotate(-90 80.6 153.4)">GND</text>
<text x="86.8" y="152">IO3</text>
<text x="90.9" y="151.1">7</text>
<text x="100.6" y="150.8">QSPI_SD3</text>
<text x="168.3" y="154.2" transform="rotate(-90 168.3 154.2)">TESTEN</text>
<text x="181" y="154.2" transform="rotate(-90 181 154.2)">GND</text>
<text x="196.3" y="150.7">GPIO29_ADC3</text>
<text x="221" y="154.9">Note:</text>
<text x="167.4" y="157.4" transform="rotate(-90 167.4 157.4)">19</text>
<text x="180.1" y="157.4" transform="rotate(-90 180.1 157.4)">57</text>
<text x="182.6" y="158.4">U3</text>
<text x="182.9" y="160.9">RP2040</text>
<text x="221" y="156.9">There is no need for a seperate header to be</text>
<text x="221" y="159">included for the debug interface as one is</text>
<text x="221" y="161">included on the footprint of the pico.</text>
<text x="78" y="164.7">GND</text>
<text x="144" y="162.2">+3V3</text>
<text x="165.7" y="166">GND</text>
<text x="178.4" y="166">GND</text>
<text x="78.5" y="172.3">27p</text>
<text x="78.9" y="169.8">C4</text>
<text x="148.9" y="172.3">R31</text>
<text x="86" y="176.1">ABLS-12.000MHz-B4-T</text>
<text x="114.6" y="176.2">CRYSTAL_IN</text>
<text x="148.8" y="174.9">1K</text>
<text x="154.1" y="180">~{RST}</text>
<text x="10.3" y="185.9">D</text>
<text x="78.4" y="182.5">C14</text>
<text x="78.5" y="185">27p</text>
<text x="95.4" y="182.5">Y1</text>
<text x="101.2" y="183.8">R21</text>
<text x="150.2" y="185">C19</text>
<text x="285.3" y="185.9">D</text>
<text x="101.7" y="186.3">1K</text>
<text x="112.7" y="188.9">CRYSTAL_OUT</text>
<text x="150.3" y="187.6">0.1u</text>
<text x="64.1" y="196.5">GND</text>
<text x="144.1" y="197.7">GND</text>
<text x="35" y="199.9">1</text>
<text x="85" y="199.9">2</text>
<text x="135" y="199.9">3</text>
<text x="185" y="199.9">4</text>
<text x="235" y="199.9">5</text>
<text x="285" y="199.9">6</text>
</g>
</svg>
